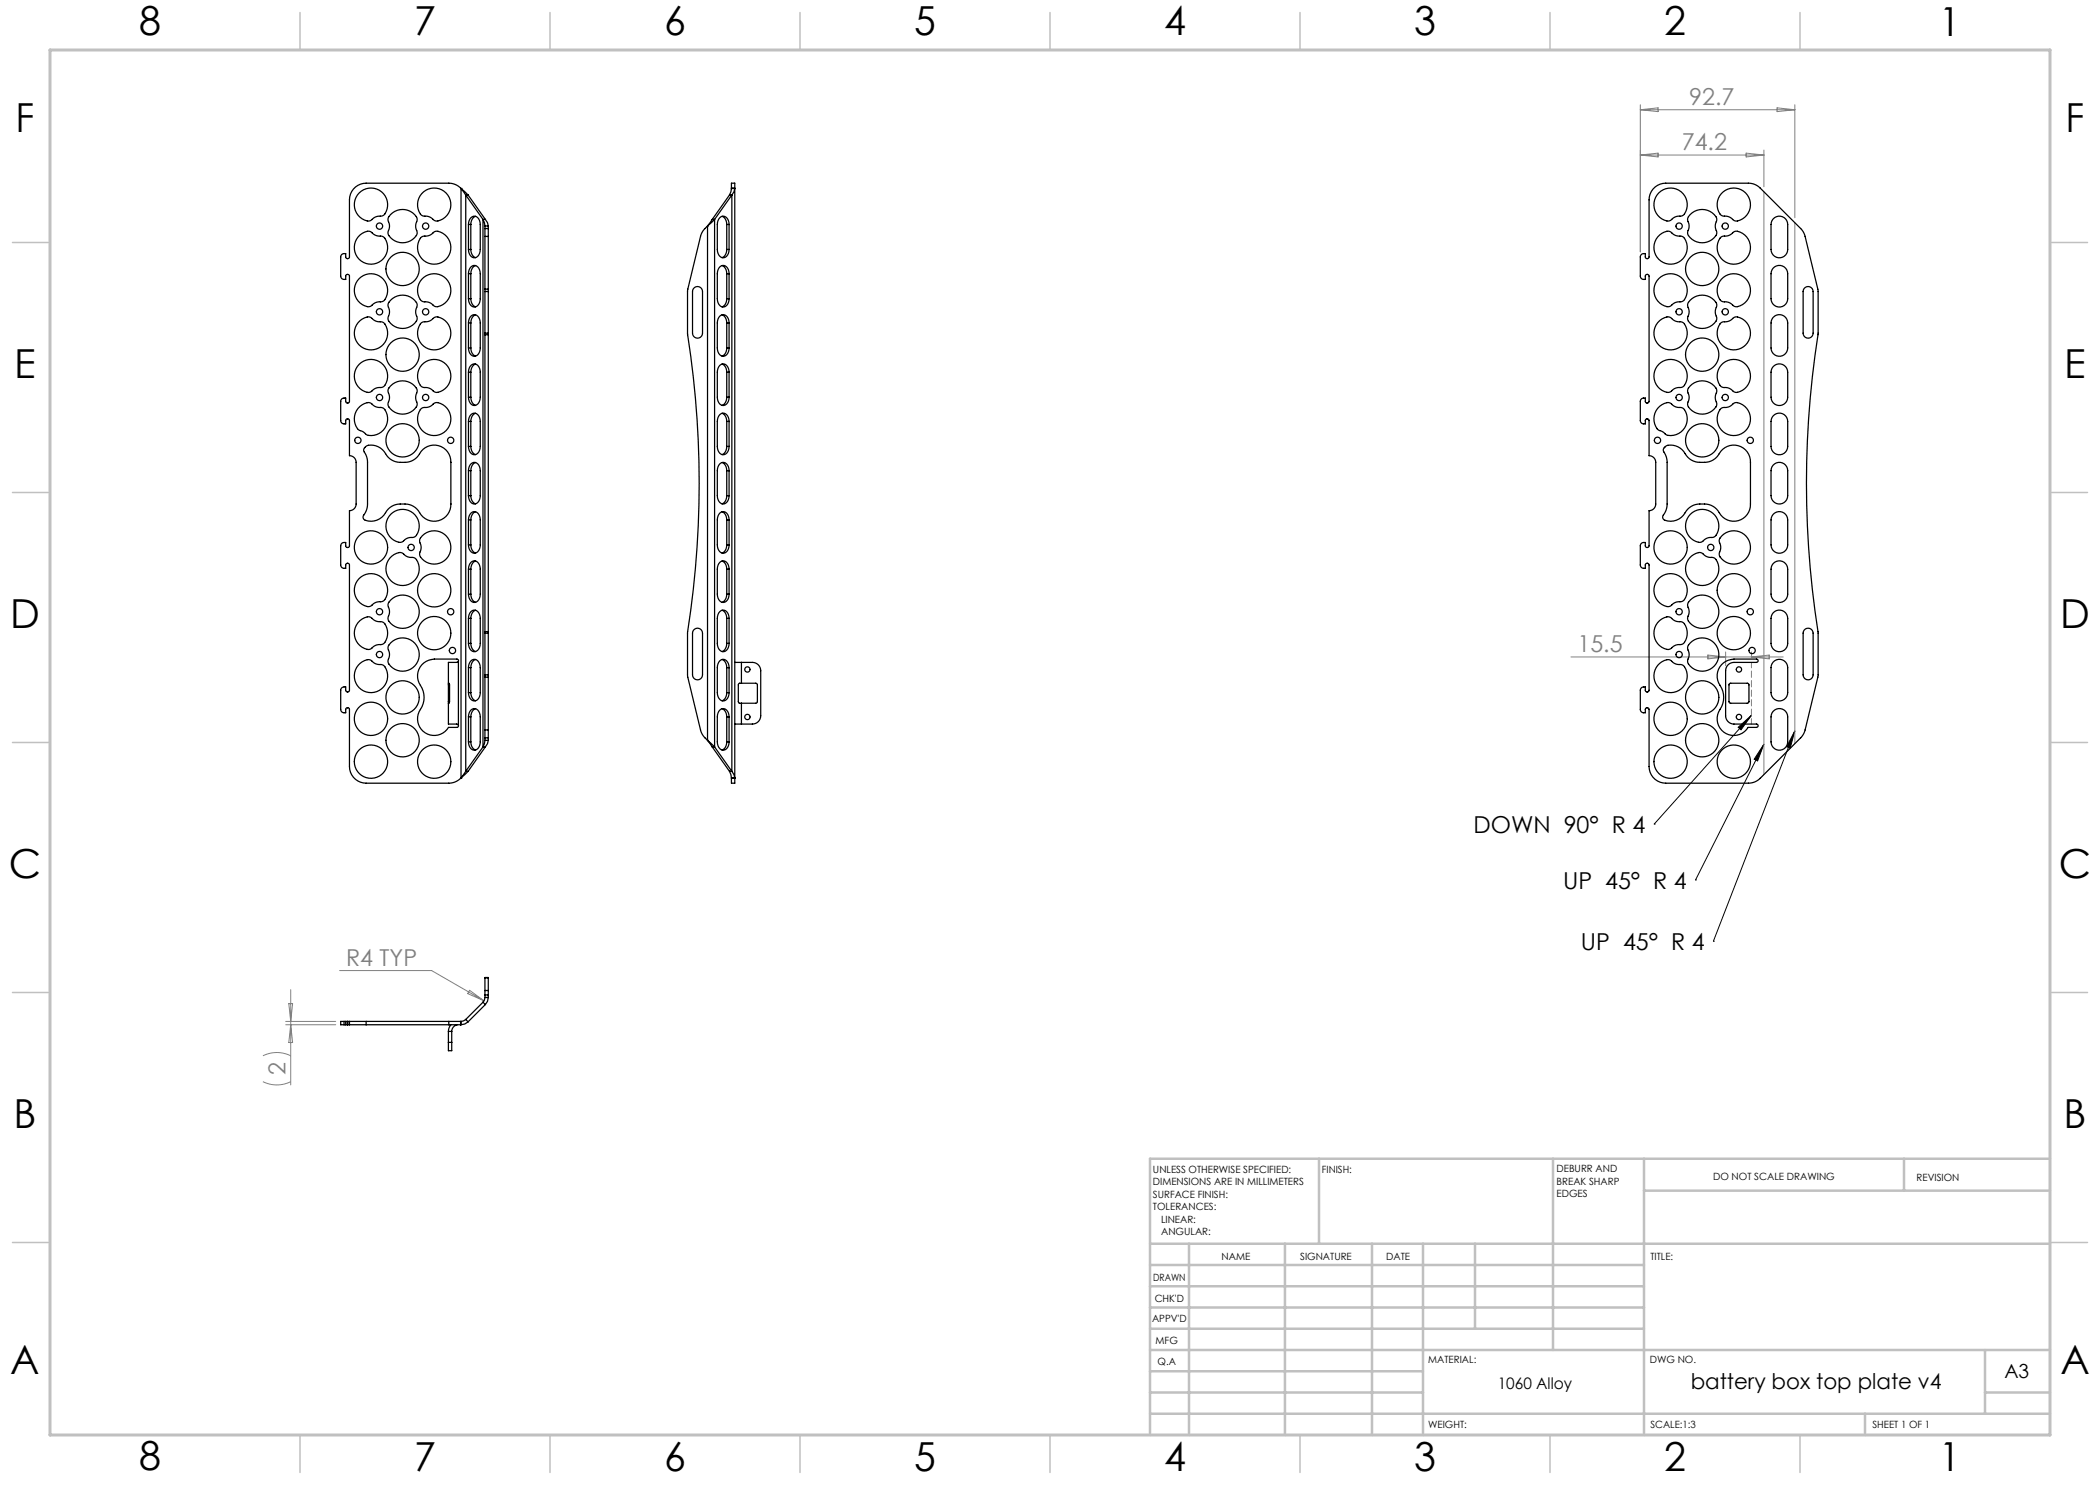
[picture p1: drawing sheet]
<svg xmlns="http://www.w3.org/2000/svg" width="420mm" height="297mm" viewBox="0 0 420 297" stroke-linecap="round" stroke-linejoin="round" font-family="sans-serif">
<path d="M347.6 145.5l2.7-2.4-2.1 2.9zM350.3 143.1l-19.5 21.7M352.8 148.8l-1.3 3.4-.7-.4zM352.8 148.8l-13.7 27.2M359 146.2l-1 3.4-.7-.2zM359 146.2l-16.3 42M330.8 164.8h.1M339.1 176h.1M342.7 188.2h.1" fill="none" stroke="#000" stroke-width=".2"/>
<g fill="none" stroke="#808080" stroke-width=".2">
<path d="M328.1 20.9v29.5M328.1 31h24.7M328.1 31l3.5-.4v.8zM328.1 21.9l3.5-.3v.7zM328.1 21.9h30.9M349.2 30.6l3.6 .4-3.6 .4zM352.8 30v7.4M352.8 38.4v116.5M355.4 21.6l3.6 .3-3.6 .4zM359 20.9v22.6M359 44.5v104.2M314.2 131.4h42.4"/>
<path d="M341.6 131l3.5 .4-3.5 .4zM345.1 130.4v2.7M350.3 130.4v1.1M350.3 131.4l3.5-.4v.8zM58.1 197.9v19.1M67.9 194.1h18.4l10.5 6.1M93.9 198.1l2.9 2.1-3.3-1.5zM52.6 216.3a6.2 6.2 0 0 0 5.5 0M52.6 211.2a6.2 6.2 0 0 1 5.5 0M57.1 205h10M57.1 204.3h10M57.8 200.7h.7l-.4 3.6z"/>
<path d="M58.1 205l.4 3.5h-.7z"/>
</g>
<path d="M350.3 144.8v-12.3" fill="none" stroke="#808080" stroke-width=".2" stroke-dasharray="1.3 .6" stroke-dashoffset=".2"/>
<path d="M410 231.8v55.2h-187.2" fill="none" stroke="#c0c0c0" stroke-width=".2"/>
<g fill="none" stroke="#c0c0c0" stroke-width=".5">
<path d="M263.8 231.8v17M310.6 231.8v38.2M328.8 231.8v55.2M328.8 238.1h81.2M380.8 231.8v6.3M410 231.8h-180v55.2M230 248.8h180M230 257.3h98.8M230 253h98.8M237.8 248.8v38.2M257 248.8v38.2M274.4 248.8v38.2"/>
<path d="M284.6 248.8v38.2M295 248.8v17M230 265.8h98.8M230 261.5h98.8M230 278.5h54.6M230 274.3h54.6M230 270h180M397 278.5h13M397 270v12.8M230 282.8h180M373 282.8v4.2"/>
</g>
<g fill="none" stroke="#c0c0c0" stroke-width=".3">
<path d="M60 2.5v7.5M110 2.5v7.5M160 2.5v7.5M210 2.5v7.5M260 2.5v7.5M310 2.5v7.5M360 2.5v7.5M2.5 48.5h7.5M410 48.5h7.5M2.5 98.5h7.5M410 98.5h7.5M2.5 148.5h7.5"/>
<path d="M410 148.5h7.5M2.5 198.5h7.5M410 198.5h7.5M2.5 248.5h7.5M410 248.5h7.5M60 287v7.5M110 287v7.5M160 287v7.5M210 287v7.5M260 287v7.5M310 287v7.5M360 287v7.5"/>
</g>
<path d="M10 10h400v277h-400z" fill="none" stroke="#c0c0c0" stroke-width=".6"/>
<path d="M347.6 145.5l2.7-2.4-2.1 2.9zM359 146.2l-1 3.4-.7-.2zM352.8 148.8l-1.3 3.4-.7-.4z" fill="#000"/>
<g fill="none" stroke="#000" stroke-width=".25">
<path d="M71.8 38.6a3.3 3.3 0 0 1 4.7-.1 3.3 3.3 0 0 1 .1 4.6 3.3 3.3 0 0 0-2.6 1.1 3.2 3.2 0 0 1-3-2.1 3.2 3.2 0 0 1 .8-3.5zM84.3 38.7a3.3 3.3 0 0 1 5.5 .7 3.3 3.3 0 0 1-2.7 4.8 3.3 3.3 0 0 0-2.6-1.1 3.1 3.1 0 0 1-.2-4.4zM92.2 37.7l.9 1.3M92.2 37.7l1.4 1.3M92.2 37.7a3.3 3.3 0 0 0-2.4-1.1h-16.6a3.3 3.3 0 0 0-3.3 3.4v11.4a.38 .38 0 0 1-.4 .3 .38 .38 0 0 1-.4-.3v-.7a.75 .75 0 0 0-1 .7v3.8a.74 .74 0 0 0 1 .7v-.7a.38 .38 0 0 1 .4-.3 .38 .38 0 0 1 .4 .3v25.1a.38 .38 0 0 1-.4 .3 .38 .38 0 0 1-.4-.3v-.7a.75 .75 0 0 0-1 .7v3.8a.74 .74 0 0 0 1 .7v-.7a.38 .38 0 0 1 .4-.3 .38 .38 0 0 1 .4 .3v7a1.33 1.33 0 0 1 1.3 1.4v8.3a1.33 1.33 0 0 1-1.3 1.3v7.1a.38 .38 0 0 1-.4 .3 .38 .38 0 0 1-.4-.3v-.7a.75 .75 0 0 0-1 .7v3.8a.74 .74 0 0 0 1 .7v-.7a.38 .38 0 0 1 .4-.3 .38 .38 0 0 1 .4 .3v25.1a.38 .38 0 0 1-.4 .3 .38 .38 0 0 1-.4-.3v-.7a.75 .75 0 0 0-1 .7v3.8a.74 .74 0 0 0 1 .7v-.7a.38 .38 0 0 1 .4-.3 .38 .38 0 0 1 .4 .3v11.4a3.3 3.3 0 0 0 3.3 3.3h16.6a3.3 3.3 0 0 0 2.4-1M92.2 37.7v117.9M92.2 37.7h.1M93.1 39v115.3M93.1 39l3.5 4.9M93.1 39h.5M93.6 39l3.5 4.9M145.9 39h.5"/>
<path d="M145.9 39l-3.5 4.9M146.3 37.7h.7l-.2 .7-.4 .6M146.3 37.7l-.4 1.3M146.3 37.6v-1h.7v1M146.3 37.6v.1M146.3 37.6h.7M146.4 39v115.3M146.4 39l-3.5 4.9M147 37.6v118.1M331 37.4a3.3 3.3 0 0 1 2.1-.8h16.6a3.3 3.3 0 0 1 2.3 1l8.1 8.1 .8 1.1 2.7 11.2v8.7a193.8 193.8 0 0 0 0 59.9v8.7l-2.7 11.1-.8 1.2-8.1 8.1a3.3 3.3 0 0 1-2.3 .9h-16.6a3.3 3.3 0 0 1-3.3-3.3v-11.4a.38 .38 0 0 0-.4-.3 .38 .38 0 0 0-.3 .3v.7a.75 .75 0 0 1-1-.7v-3.8a.74 .74 0 0 1 1-.7v.7a.38 .38 0 0 0 .3 .3 .38 .38 0 0 0 .4-.3v-25.1a.38 .38 0 0 0-.4-.3 .38 .38 0 0 0-.3 .3v.7a.75 .75 0 0 1-1-.7v-3.8a.74 .74 0 0 1 1-.7v.7a.38 .38 0 0 0 .3 .3 .38 .38 0 0 0 .4-.3v-7.1a1.33 1.33 0 0 0 1.3-1.3v-8.3a1.33 1.33 0 0 0-1.3-1.4v-7a.38 .38 0 0 0-.4-.3 .38 .38 0 0 0-.3 .3v.7a.75 .75 0 0 1-1-.7v-3.8a.74 .74 0 0 1 1-.7v.7a.38 .38 0 0 0 .3 .3 .38 .38 0 0 0 .4-.3v-25.1a.38 .38 0 0 0-.4-.3 .38 .38 0 0 0-.3 .3v.7a.75 .75 0 0 1-1-.7v-3.8a.74 .74 0 0 1 1-.7v.7a.38 .38 0 0 0 .3 .3 .38 .38 0 0 0 .4-.3v-11.4a3.3 3.3 0 0 1 1.2-2.6zM331.8 38.6a3.3 3.3 0 0 1 4.6-.1 3.3 3.3 0 0 1 .1 4.6 3.4 3.4 0 0 0-2.6 1.1 3.2 3.2 0 0 1-2.9-2.1 3.2 3.2 0 0 1 .8-3.5zM344.3 38.7a3.3 3.3 0 0 1 5.4 .7 3.3 3.3 0 0 1-2.7 4.8 3.4 3.4 0 0 0-2.6-1.1 3.1 3.1 0 0 1-.1-4.4z"/>
<path d="M71.8 55.7a3.3 3.3 0 0 1 4.7-.1 3.3 3.3 0 0 1 .1 4.7 3.4 3.4 0 0 0-2.6 1 3.2 3.2 0 0 1-3-2.1 3.2 3.2 0 0 1 .8-3.5zM72 47a1.81 1.81 0 0 1 2.2-.6l.1 .1a2.51 2.51 0 0 0 2.2 .8 1.89 1.89 0 0 1 1 1.9 3.3 3.3 0 0 1-4.5 3.4 3.3 3.3 0 0 1-1-5.6zM78.1 42.9a3.2 3.2 0 0 1 5.3 .9 3.3 3.3 0 0 0 0 2.8 3.2 3.2 0 0 1-2.9 2 3.2 3.2 0 0 1-2.9-2 3.4 3.4 0 0 0 0-2.8zM84.1 47.6l.4-.3a3.3 3.3 0 0 0 2.6-1 3.3 3.3 0 0 1 3 3.4 3.3 3.3 0 0 1-3.3 3.2 3.3 3.3 0 0 1-3.3-3.2 3.3 3.3 0 0 1 .6-2.1zM84.3 55.9a3.3 3.3 0 0 1 5.5 .6 3.3 3.3 0 0 1-2.7 4.8 3.4 3.4 0 0 0-2.6-1 3.1 3.1 0 0 1-.2-4.4zM93.7 44.9a1.23 1.23 0 0 1 .4-1.3 1.23 1.23 0 0 1 1.4-.1l.4 .6 .2 .8v5a1.23 1.23 0 0 1-.5 1.3 1.23 1.23 0 0 1-1.4 .1l-.4-.6-.1-.8M93.7 54.7a1.23 1.23 0 0 1 .4-1.3 1.23 1.23 0 0 1 1.4 0l.4 .6 .2 .7v5a1.23 1.23 0 0 1-.5 1.4 1.23 1.23 0 0 1-1.4 0l-.4-.6-.1-.8M93.7 44.9v5M93.7 54.7v5M93.7 49.9h.5M93.7 59.7h.5M93.7 54.7h.5"/>
<path d="M93.7 44.9h.5M94.2 49.9v.4a1.51 1.51 0 0 0 .9 1.2M94.2 59.7v.4a1.51 1.51 0 0 0 .9 1.3M94.2 44.9v5M94.2 54.7v5M95.1 53.1l-.2 .1a1.7 1.7 0 0 0-.7 1.5M95.1 43.3h-.2a1.7 1.7 0 0 0-.7 1.6M96.6 43.9l.4 1.3M96.6 43.9v105.5M96.6 43.9h.5M97 57.8v.5M97 45.7v1.6"/>
<path d="M97 45.2v.5M97 47.3v10.5M97 58.3v8.3M97 58.3h.7M97 57.8h.7M97 47.3h.7M97 45.7h.7M97 45.2h.7M97.1 43.9l.4 .6 .2 .7M97.7 57.8v.5M97.7 45.7v1.6M97.7 45.2v.5"/>
<path d="M97.7 47.3v10.5M97.7 58.3v8.3M138.7 57.7a1 1 0 0 1 1.1-.3 1 1 0 0 1 .7 .9v8.3a1 1 0 0 1-1 1 1 1 0 0 1-1-1v-8.3zM141.5 45.2l-.8 .9-.5 1-2.7 10.8v8.8a193.8 193.8 0 0 1 0 59.9v8.7l2.7 10.9 .5 1 .8 .9M141.5 45.2v102.9M141.5 45.2h.1M142.4 43.9l-.9 1.3M142.4 43.9h.5M142.9 43.9l-1.4 1.3M142.9 43.9v105.5M144.4 53.1l.2 .1a1.7 1.7 0 0 1 .7 1.5M144.4 43.3h.2a1.7 1.7 0 0 1 .7 1.6"/>
<path d="M145.3 59.7v.4a1.51 1.51 0 0 1-.9 1.3M145.3 49.9v.4a1.51 1.51 0 0 1-.9 1.2M145.3 49.9h.5M145.3 59.7h.5M145.3 54.7h.5M145.3 44.9h.5M145.3 44.9v5M145.3 54.7v5M145.8 44.9a1.23 1.23 0 0 0-.4-1.3 1.23 1.23 0 0 0-1.4-.1l-.4 .6-.1 .8v5a1.23 1.23 0 0 0 .4 1.3 1.23 1.23 0 0 0 1.4 .1l.4-.6 .1-.8M145.8 54.7a1.23 1.23 0 0 0-.4-1.3 1.23 1.23 0 0 0-1.4 0l-.4 .6-.1 .7v5a1.23 1.23 0 0 0 .4 1.4 1.23 1.23 0 0 0 1.4 0l.4-.6 .1-.8M145.8 44.9v5M145.8 54.7v5"/>
<path d="M331.8 55.7a3.3 3.3 0 0 1 4.6-.1 3.3 3.3 0 0 1 .1 4.7 3.3 3.3 0 0 0-2.6 1 3.2 3.2 0 0 1-2.9-2.1 3.2 3.2 0 0 1 .8-3.5zM331.9 47a1.81 1.81 0 0 1 2.2-.6l.1 .1a2.51 2.51 0 0 0 2.2 .8 1.89 1.89 0 0 1 1 1.9 3.3 3.3 0 0 1-4.5 3.4 3.3 3.3 0 0 1-1-5.6zM338 42.9a3.2 3.2 0 0 1 5.4 .9 3.4 3.4 0 0 0 0 2.8 3.2 3.2 0 0 1-3 2 3.2 3.2 0 0 1-2.9-2 3.4 3.4 0 0 0 0-2.8zM344.1 47.6l.3-.3a3.4 3.4 0 0 0 2.6-1 3.3 3.3 0 0 1 3.1 3.4 3.3 3.3 0 0 1-3.3 3.2 3.3 3.3 0 0 1-3.4-3.2 3.3 3.3 0 0 1 .7-2.1zM344.3 55.9a3.3 3.3 0 0 1 5.4 .6 3.3 3.3 0 0 1-2.7 4.8 3.3 3.3 0 0 0-2.6-1 3.1 3.1 0 0 1-.1-4.4zM354.6 43.8a1.67 1.67 0 0 1 1.9-.5 1.67 1.67 0 0 1 1 1.6v5a1.67 1.67 0 0 1-1.6 1.7 1.67 1.67 0 0 1-1.7-1.7v-5zM354.6 53.6a1.67 1.67 0 0 1 1.9-.4 1.67 1.67 0 0 1 1 1.5v5a1.67 1.67 0 0 1-1.6 1.7 1.67 1.67 0 0 1-1.7-1.7v-5zM361 57.5a1 1 0 0 1 1.6 .8v8.3a1 1 0 0 1-1 1 1 1 0 0 1-1-1v-8.3zM71.8 72.9a3.3 3.3 0 0 1 4.7-.1 3.3 3.3 0 0 1 .1 4.6 3.3 3.3 0 0 0-2.6 1 3.2 3.2 0 0 1-3-2 3.2 3.2 0 0 1 .8-3.5zM72 64.1a1.81 1.81 0 0 1 2.2-.6l.1 .1a2.51 2.51 0 0 0 2.2 .8 1.89 1.89 0 0 1 1 1.9 3.3 3.3 0 0 1-4.5 3.4 3.3 3.3 0 0 1-1-5.6zM78.1 77.2a3.2 3.2 0 0 1 5.3 .9 3.3 3.3 0 0 0 0 2.8 3.2 3.2 0 0 1-2.9 1.9 3.2 3.2 0 0 1-2.9-1.9 3.4 3.4 0 0 0 0-2.8zM78.1 60.1a3.2 3.2 0 0 1 5.3 .9 3.3 3.3 0 0 0 0 2.8 3.2 3.2 0 0 1-2.9 1.9 3.2 3.2 0 0 1-2.9-1.9 3.4 3.4 0 0 0 0-2.8z"/>
<path d="M84.1 64.7l.4-.2a3.4 3.4 0 0 0 2.6-1.1 3.3 3.3 0 0 1 3 3.4 3.3 3.3 0 0 1-3.3 3.2 3.3 3.3 0 0 1-3.3-3.1 3.3 3.3 0 0 1 .6-2.2zM84.3 73a3.3 3.3 0 0 1 5.5 .7 3.3 3.3 0 0 1-2.7 4.7 3.3 3.3 0 0 0-2.6-1 3.1 3.1 0 0 1-.2-4.4zM93.7 64.6a1.23 1.23 0 0 1 .4-1.3 1.23 1.23 0 0 1 1.4-.1l.4 .6 .2 .8v5a1.23 1.23 0 0 1-.5 1.3 1.23 1.23 0 0 1-1.4 .1l-.4-.6-.1-.8M93.7 74.4a1.23 1.23 0 0 1 .4-1.3 1.23 1.23 0 0 1 1.4 0l.4 .6 .2 .7v5a1.23 1.23 0 0 1-.5 1.4 1.23 1.23 0 0 1-1.4 0l-.4-.6-.1-.8M93.7 64.6v5M93.7 74.4v5M93.7 79.4h.5M93.7 74.4h.5M93.7 64.6h.5M93.7 69.6h.5M94.2 79.4v.4a1.51 1.51 0 0 0 .9 1.3M94.2 69.6v.4a1.51 1.51 0 0 0 .9 1.2"/>
<path d="M94.2 64.6v5M94.2 74.4v5M95.1 72.8l-.2 .1a1.7 1.7 0 0 0-.7 1.5M95.1 63h-.2a1.7 1.7 0 0 0-.7 1.6M97 66.6v.3M97 66.9v59.4M97 66.9h.7M97 66.6h.7M97.7 66.6v.3M97.7 66.9v59.4M144.4 72.8l.2 .1a1.7 1.7 0 0 1 .7 1.5M144.4 63h.2a1.7 1.7 0 0 1 .7 1.6"/>
<path d="M145.3 79.4v.4a1.51 1.51 0 0 1-.9 1.3M145.3 69.6v.4a1.51 1.51 0 0 1-.9 1.2M145.3 79.4h.5M145.3 74.4h.5M145.3 64.6h.5M145.3 69.6h.5M145.3 64.6v5M145.3 74.4v5M145.8 64.6a1.23 1.23 0 0 0-.4-1.3 1.23 1.23 0 0 0-1.4-.1l-.4 .6-.1 .8v5a1.23 1.23 0 0 0 .4 1.3 1.23 1.23 0 0 0 1.4 .1l.4-.6 .1-.8M145.8 74.4a1.23 1.23 0 0 0-.4-1.3 1.23 1.23 0 0 0-1.4 0l-.4 .6-.1 .7v5a1.23 1.23 0 0 0 .4 1.4 1.23 1.23 0 0 0 1.4 0l.4-.6 .1-.8M145.8 64.6v5M145.8 74.4v5"/>
<path d="M331.8 72.9a3.3 3.3 0 0 1 4.6-.1 3.3 3.3 0 0 1 .1 4.6 3.4 3.4 0 0 0-2.6 1 3.2 3.2 0 0 1-2.9-2 3.2 3.2 0 0 1 .8-3.5zM331.9 64.1a1.81 1.81 0 0 1 2.2-.6l.1 .1a2.51 2.51 0 0 0 2.2 .8 1.89 1.89 0 0 1 1 1.9 3.3 3.3 0 0 1-4.5 3.4 3.3 3.3 0 0 1-1-5.6zM338 77.2a3.2 3.2 0 0 1 5.4 .9 3.4 3.4 0 0 0 0 2.8 3.2 3.2 0 0 1-3 1.9 3.2 3.2 0 0 1-2.9-1.9 3.4 3.4 0 0 0 0-2.8zM338 60.1a3.2 3.2 0 0 1 5.4 .9 3.4 3.4 0 0 0 0 2.8 3.2 3.2 0 0 1-3 1.9 3.2 3.2 0 0 1-2.9-1.9 3.4 3.4 0 0 0 0-2.8zM344.2 64.6l.2-.1a3.3 3.3 0 0 0 2.6-1.1 3.3 3.3 0 0 1 3.1 3.4 3.3 3.3 0 0 1-3.3 3.2 3.3 3.3 0 0 1-3.4-3.1 3.1 3.1 0 0 1 .8-2.3zM344.3 73a3.3 3.3 0 0 1 5.4 .7 3.3 3.3 0 0 1-2.7 4.7 3.4 3.4 0 0 0-2.6-1 3.1 3.1 0 0 1-.1-4.4zM354.6 63.5a1.67 1.67 0 0 1 1.9-.5 1.67 1.67 0 0 1 1 1.6v5a1.67 1.67 0 0 1-1.6 1.7 1.67 1.67 0 0 1-1.7-1.7v-5zM354.6 73.3a1.67 1.67 0 0 1 1.9-.4 1.67 1.67 0 0 1 1 1.5v5a1.67 1.67 0 0 1-1.6 1.7 1.67 1.67 0 0 1-1.7-1.7v-5zM72 81.3a1.81 1.81 0 0 1 2.2-.6h.1a2.51 2.51 0 0 0 2.2 .8 1.89 1.89 0 0 1 1 2 3.1 3.1 0 0 1-4.4 3.3l-.5-.4-.8-.4a3.2 3.2 0 0 1 .2-4.7zM84.1 81.8l.4-.2a3.3 3.3 0 0 0 2.6-1 3.3 3.3 0 0 1 3 3.4 3.3 3.3 0 0 1-3.3 3.2 3.3 3.3 0 0 1-3.3-3.2 3.3 3.3 0 0 1 .6-2.2zM90.2 92.5a3.4 3.4 0 0 0-2.7-3.4 3.4 3.4 0 0 0-3.8 2 4.3 4.3 0 0 1-6.3 0 3.2 3.2 0 0 0-4.2-1.8l-.1 .1a.84 .84 0 0 0-.2 1 3.6 3.6 0 0 1 .6 2.1v8.3a4.5 4.5 0 0 1-.9 2.5l.1 .5a3 3 0 0 0 4.4-1.3 4.2 4.2 0 0 1 6.3-.7l.3 .4a3.4 3.4 0 0 0 3.8 2 3.4 3.4 0 0 0 2.7-3.4M90.2 92.5h.1"/>
<path d="M90.2 92.5v8.3M93.7 84.3a1.23 1.23 0 0 1 .4-1.3 1.23 1.23 0 0 1 1.4-.1l.4 .6 .2 .8v5a1.23 1.23 0 0 1-.5 1.3 1.23 1.23 0 0 1-1.4 .1l-.4-.6-.1-.8M93.7 94.1a1.23 1.23 0 0 1 .4-1.3 1.23 1.23 0 0 1 1.4 0l.4 .6 .2 .7v5a1.23 1.23 0 0 1-.5 1.4 1.23 1.23 0 0 1-1.4 0l-.4-.6-.1-.8M93.7 84.3v5M93.7 94.1v5M93.7 89.3h.5M93.7 84.3h.5M93.7 99.1h.5M93.7 94.1h.5M94.2 89.3v.4a1.51 1.51 0 0 0 .9 1.2M94.2 99.1v.4a1.51 1.51 0 0 0 .9 1.3M94.2 84.3v5"/>
<path d="M94.2 94.1v5M95.1 82.7h-.2a1.7 1.7 0 0 0-.7 1.6M95.1 92.5l-.2 .1a1.7 1.7 0 0 0-.7 1.5M144.4 92.5l.2 .1a1.7 1.7 0 0 1 .7 1.5M144.4 82.7h.2a1.7 1.7 0 0 1 .7 1.6M145.3 99.1v.4a1.51 1.51 0 0 1-.9 1.3M145.3 89.3v.4a1.51 1.51 0 0 1-.9 1.2M145.3 89.3h.5M145.3 84.3h.5M145.3 99.1h.5M145.3 94.1h.5M145.3 84.3v5"/>
<path d="M145.3 94.1v5M145.8 84.3a1.23 1.23 0 0 0-.4-1.3 1.23 1.23 0 0 0-1.4-.1l-.4 .6-.1 .8v5a1.23 1.23 0 0 0 .4 1.3 1.23 1.23 0 0 0 1.4 .1l.4-.6 .1-.8M145.8 94.1a1.23 1.23 0 0 0-.4-1.3 1.23 1.23 0 0 0-1.4 0l-.4 .6-.1 .7v5a1.23 1.23 0 0 0 .4 1.4 1.23 1.23 0 0 0 1.4 0l.4-.6 .1-.8M145.8 84.3v5M145.8 94.1v5M331.9 81.3a1.81 1.81 0 0 1 2.2-.6h.1a2.51 2.51 0 0 0 2.2 .8 1.9 1.9 0 0 1 1 2 3.1 3.1 0 0 1-4.3 3.3l-.6-.4-.8-.4a3.2 3.2 0 0 1 .2-4.7zM344.1 81.8l.3-.2a3.4 3.4 0 0 0 2.6-1 3.3 3.3 0 0 1 3.1 3.4 3.3 3.3 0 0 1-3.3 3.2 3.3 3.3 0 0 1-3.4-3.2 3.3 3.3 0 0 1 .7-2.2zM350.1 92.5a3.4 3.4 0 0 0-2.7-3.4 3.4 3.4 0 0 0-3.8 2 4.3 4.3 0 0 1-6.3 0 3.2 3.2 0 0 0-4.2-1.8l-.1 .1a.84 .84 0 0 0-.2 1 3.6 3.6 0 0 1 .6 2.1v8.3a4.5 4.5 0 0 1-.9 2.5l.1 .5a3 3 0 0 0 4.4-1.3 4.2 4.2 0 0 1 6.3-.7l.3 .4a3.4 3.4 0 0 0 3.8 2 3.4 3.4 0 0 0 2.7-3.4M350.1 92.5h.1M350.1 92.5v8.3M354.6 83.2a1.67 1.67 0 0 1 1.9-.5 1.67 1.67 0 0 1 1 1.6v5a1.67 1.67 0 0 1-1.6 1.7 1.67 1.67 0 0 1-1.7-1.7v-5zM354.6 93a1.67 1.67 0 0 1 1.9-.4 1.67 1.67 0 0 1 1 1.5v5a1.67 1.67 0 0 1-1.6 1.7 1.67 1.67 0 0 1-1.7-1.7v-5z"/>
<path d="M71.8 115.7a3.3 3.3 0 0 1 4.7-.1 3.3 3.3 0 0 1 .1 4.7 3.4 3.4 0 0 0-2.6 1 3.2 3.2 0 0 1-3-2.1 3.2 3.2 0 0 1 .8-3.5zM78.2 102.9a3.3 3.3 0 0 1 4.6-.1 3.3 3.3 0 0 1 .1 4.6 3.4 3.4 0 0 0-2.6 1 3.2 3.2 0 0 1-2.9-2 3.2 3.2 0 0 1 .8-3.5zM78.3 111.3a1.81 1.81 0 0 1 2.2-.6h.1a2.5 2.5 0 0 0 2.2 .8 1.89 1.89 0 0 1 1 2 3.3 3.3 0 0 1-4.5 3.4 3.3 3.3 0 0 1-1-5.6zM84.4 107.2a3.3 3.3 0 0 1 5 .1 3.3 3.3 0 0 1-.7 4.9 3.3 3.3 0 0 1-4.8-1.2v-.1a3.4 3.4 0 0 0 0-2.8zM90.2 100.8h.1M93.7 104a1.23 1.23 0 0 1 .4-1.3 1.23 1.23 0 0 1 1.4-.1l.4 .6 .2 .8v5a1.23 1.23 0 0 1-.5 1.3 1.23 1.23 0 0 1-1.4 .1l-.4-.6-.1-.8M93.7 113.8a1.23 1.23 0 0 1 .4-1.3 1.23 1.23 0 0 1 1.4 0l.4 .6 .2 .7v5a1.23 1.23 0 0 1-.5 1.4 1.23 1.23 0 0 1-1.4 0l-.4-.6-.1-.8M93.7 104v5M93.7 113.8v5M93.7 118.8h.5M93.7 113.8h.5M93.7 104h.5"/>
<path d="M93.7 109h.5M94.2 118.8v.4a1.51 1.51 0 0 0 .9 1.3M94.2 109v.4a1.51 1.51 0 0 0 .9 1.2M94.2 104v5M94.2 113.8v5M95.1 112.2l-.2 .1a1.7 1.7 0 0 0-.7 1.5M95.1 102.4h-.2a1.7 1.7 0 0 0-.7 1.6M144.4 112.2l.2 .1a1.7 1.7 0 0 1 .7 1.5M144.4 102.4h.2a1.7 1.7 0 0 1 .7 1.6M145.3 118.8v.4a1.51 1.51 0 0 1-.9 1.3M145.3 109v.4a1.51 1.51 0 0 1-.9 1.2M145.3 118.8h.5"/>
<path d="M145.3 113.8h.5M145.3 104h.5M145.3 109h.5M145.3 104v5M145.3 113.8v5M145.8 104a1.23 1.23 0 0 0-.4-1.3 1.23 1.23 0 0 0-1.4-.1l-.4 .6-.1 .8v5a1.23 1.23 0 0 0 .4 1.3 1.23 1.23 0 0 0 1.4 .1l.4-.6 .1-.8M145.8 113.8a1.23 1.23 0 0 0-.4-1.3 1.23 1.23 0 0 0-1.4 0l-.4 .6-.1 .7v5a1.23 1.23 0 0 0 .4 1.4 1.23 1.23 0 0 0 1.4 0l.4-.6 .1-.8M145.8 104v5M145.8 113.8v5M331.8 115.7a3.3 3.3 0 0 1 4.6-.1 3.3 3.3 0 0 1 .1 4.7 3.3 3.3 0 0 0-2.6 1 3.2 3.2 0 0 1-2.9-2.1 3.2 3.2 0 0 1 .8-3.5zM338.1 102.9a3.3 3.3 0 0 1 4.6-.1 3.3 3.3 0 0 1 .1 4.6 3.3 3.3 0 0 0-2.6 1 3.2 3.2 0 0 1-2.9-2 3.2 3.2 0 0 1 .8-3.5zM338.3 111.3a1.81 1.81 0 0 1 2.2-.6h.1a2.51 2.51 0 0 0 2.1 .8 1.89 1.89 0 0 1 1.1 2 3.3 3.3 0 0 1-4.6 3.4 3.3 3.3 0 0 1-.9-5.6z"/>
<path d="M344.4 107.2a3.3 3.3 0 0 1 4.9 .1 3.3 3.3 0 0 1-.6 4.9 3.3 3.3 0 0 1-4.8-1.2l-.1-.1a3.4 3.4 0 0 0 0-2.8zM350.1 100.8h.1M354.6 102.9a1.67 1.67 0 0 1 1.9-.5 1.67 1.67 0 0 1 1 1.6v5a1.67 1.67 0 0 1-1.6 1.7 1.67 1.67 0 0 1-1.7-1.7v-5zM354.6 112.7a1.67 1.67 0 0 1 1.9-.4 1.67 1.67 0 0 1 1 1.5v5a1.67 1.67 0 0 1-1.6 1.7 1.67 1.67 0 0 1-1.7-1.7v-5zM72 124.1a1.91 1.91 0 0 1 2.1-.7l.2 .2a2.51 2.51 0 0 0 2.2 .8 1.82 1.82 0 0 1 1 1.7 2.74 2.74 0 0 1-.9 2.7 3.3 3.3 0 0 0-2.6 1.1 3.2 3.2 0 0 1-3-2.2 3.2 3.2 0 0 1 1-3.6zM72 132.7a1.81 1.81 0 0 1 2.2-.6l.1 .1a2.51 2.51 0 0 0 2.2 .8 1.89 1.89 0 0 1 1 1.9 3.3 3.3 0 0 1-4.5 3.4 3.3 3.3 0 0 1-1-5.6zM78.1 120a3.3 3.3 0 0 1 5 .1 3.3 3.3 0 0 1-.7 4.9 3.3 3.3 0 0 1-4.8-1.1v-.2a3.4 3.4 0 0 0 0-2.8zM78.1 128.6a3.3 3.3 0 0 1 5 .1 3.3 3.3 0 0 1-.7 4.9 3.3 3.3 0 0 1-4.8-1.2v-.1a3.4 3.4 0 0 0 0-2.8zM89.7 136.6l.2 .4v3.3l-.2 .3M89.7 136.6v.4M89.7 137v3.3M89.7 137h.2"/>
<path d="M91.7 132.3l-.1-.3-.2-.2h-4.5a3.5 3.5 0 0 0-3.1 2.1 3.5 3.5 0 0 0 .6 3.7 4.5 4.5 0 0 1-.6 4.8 3.3 3.3 0 0 0 1.5 4.3 3.3 3.3 0 0 0 4.4-1.2h1.8l.1-.2 .1-.3M91.7 132.3l-.4 .2h-1.6v4.1M91.7 132.3v12.7M93.7 123.7a1.23 1.23 0 0 1 .4-1.3 1.23 1.23 0 0 1 1.4-.1l.4 .6 .2 .8v5a1.23 1.23 0 0 1-.5 1.3 1.23 1.23 0 0 1-1.4 .1l-.4-.6-.1-.8M93.7 133.5a1.23 1.23 0 0 1 .4-1.3 1.23 1.23 0 0 1 1.4 0l.4 .6 .2 .7v5a1.23 1.23 0 0 1-.5 1.4 1.23 1.23 0 0 1-1.4 0l-.4-.6-.1-.8M93.7 123.7v5M93.7 133.5v5M93.7 138.5h.5M93.7 133.5h.5M93.7 128.7h.5M93.7 123.7h.5M94.2 138.5v.4a1.51 1.51 0 0 0 .9 1.3"/>
<path d="M94.2 128.7v.4a1.51 1.51 0 0 0 .9 1.2M94.2 123.7v5M94.2 133.5v5M95.1 131.9l-.2 .1a1.7 1.7 0 0 0-.7 1.5M95.1 122l-.2 .1a1.7 1.7 0 0 0-.7 1.6M97 126.3v.3M97 135v.4M97 126.6h.7M97 126.3h.7M97 135h.7M97 126.6v8.4M97 135.4v10.6"/>
<path d="M97 135.4h.7M97.7 126.3v.3M97.7 135v.4M97.7 126.6v8.4M97.7 135.4v10.6M138.7 126a1 1 0 0 1 1.1-.3 1 1 0 0 1 .7 .9v8.4a1 1 0 0 1-1 1 1 1 0 0 1-1-1v-8.4zM144.4 131.9l.2 .1a1.7 1.7 0 0 1 .7 1.5M144.4 122l.2 .1a1.7 1.7 0 0 1 .7 1.6M145.3 138.5v.4a1.51 1.51 0 0 1-.9 1.3M145.3 128.7v.4a1.51 1.51 0 0 1-.9 1.2M145.3 138.5h.5M145.3 133.5h.5"/>
<path d="M145.3 128.7h.5M145.3 123.7h.5M145.3 123.7v5M145.3 133.5v5M145.8 123.7a1.23 1.23 0 0 0-.4-1.3 1.23 1.23 0 0 0-1.4-.1l-.4 .6-.1 .8v5a1.23 1.23 0 0 0 .4 1.3 1.23 1.23 0 0 0 1.4 .1l.4-.6 .1-.8M145.8 133.5a1.23 1.23 0 0 0-.4-1.3 1.23 1.23 0 0 0-1.4 0l-.4 .6-.1 .7v5a1.23 1.23 0 0 0 .4 1.4 1.23 1.23 0 0 0 1.4 0l.4-.6 .1-.8M145.8 123.7v5M145.8 133.5v5M147 132.5h1.3M148.3 136.6l-.5 .1-.1 .3v3.3l.1 .3h.5M148.3 136.6l2.9 .1 .3 .3-.1 3.5-3.1 .1M148.3 132.5h2.2a1.67 1.67 0 0 1 1.6 1.6v9a1.67 1.67 0 0 1-1.6 1.7h-2.2"/>
<path d="M148.3 132.5v4.1M331.9 124.1a1.91 1.91 0 0 1 2.1-.7l.2 .2a2.51 2.51 0 0 0 2.2 .8 1.82 1.82 0 0 1 1 1.7 2.74 2.74 0 0 1-.9 2.7 3.3 3.3 0 0 0-2.6 1.1 3.2 3.2 0 0 1-3-2.2 3.2 3.2 0 0 1 1-3.6zM331.9 132.7a1.81 1.81 0 0 1 2.2-.6l.1 .1a2.51 2.51 0 0 0 2.2 .8 1.89 1.89 0 0 1 1 1.9 3.3 3.3 0 0 1-4.5 3.4 3.3 3.3 0 0 1-1-5.6zM338 120a3.3 3.3 0 0 1 5 .1 3.3 3.3 0 0 1-.7 4.9 3.3 3.3 0 0 1-4.8-1.1v-.2a3.4 3.4 0 0 0 0-2.8zM338 128.6a3.3 3.3 0 0 1 5 .1 3.3 3.3 0 0 1-.7 4.9 3.3 3.3 0 0 1-4.8-1.2v-.1a3.4 3.4 0 0 0 0-2.8zM344.3 132.9a3.6 3.6 0 0 1 2.5-1.1h4.5a.33 .33 0 0 1 .3 .3 .33 .33 0 0 1-.3 .4h-4.5a1.67 1.67 0 0 0-1.7 1.6v9a1.67 1.67 0 0 0 1.7 1.7h4.5a.33 .33 0 0 1 .3 .3 .33 .33 0 0 1-.3 .4h-1.7a3.4 3.4 0 0 1-4.9 .9 3.4 3.4 0 0 1-.4-5.1 4.6 4.6 0 0 0-.6-4.7 3.3 3.3 0 0 1 .6-3.7zM345.9 136.7h3.8v3.8h-3.8zM354.6 122.6a1.67 1.67 0 0 1 1.9-.5 1.67 1.67 0 0 1 1 1.6v5a1.67 1.67 0 0 1-1.6 1.6 1.67 1.67 0 0 1-1.7-1.6v-5zM354.6 132.4a1.67 1.67 0 0 1 1.9-.4 1.67 1.67 0 0 1 1 1.5v5a1.67 1.67 0 0 1-1.6 1.7 1.67 1.67 0 0 1-1.7-1.7v-5zM361 125.8a1 1 0 0 1 1.6 .8v8.4a1 1 0 0 1-1 1 1 1 0 0 1-1-1v-8.4zM89.7 140.6v4.2h1.6l.4 .2M89.7 140.3v.3"/>
<path d="M89.7 140.3h.2M92.2 155.6h.1M93.1 154.3l-.9 1.3M93.1 154.3h.5M93.6 154.3l-1.4 1.3M93.7 143.4a1.23 1.23 0 0 1 .4-1.4 1.23 1.23 0 0 1 1.4 0l.4 .6 .2 .8v5a1.23 1.23 0 0 1-.5 1.3 1.23 1.23 0 0 1-1.4 0l-.4-.5-.1-.8M93.7 143.4v5M93.7 148.4h.5M93.7 143.4h.5M94.2 148.4v.4a1.51 1.51 0 0 0 .9 1.2M94.2 143.4v5M95.1 141.7l-.2 .1a1.7 1.7 0 0 0-.7 1.6"/>
<path d="M96.6 149.4h.5M96.6 149.4l-3.5 4.9M97 146v1.6M97 148.1l-.4 1.3M97 147.6v.5M97 146h.7M97 147.6h.7M97 148.1h.7M97.1 149.4l-3.5 4.9M97.7 146v1.6M97.7 148.1l-.2 .6-.4 .7M97.7 147.6v.5"/>
<path d="M141.5 148.1l.9 1.3M141.5 148.1l1.4 1.3M141.5 148.1h.1M142.4 149.4h.5M142.4 149.4l3.5 4.9M142.9 149.4l3.5 4.9M144.4 141.7l.2 .1a1.7 1.7 0 0 1 .7 1.6M145.3 148.4v.4a1.51 1.51 0 0 1-.9 1.2M145.3 148.4h.5M145.3 143.4h.5M145.3 143.4v5M145.8 143.4a1.23 1.23 0 0 0-.4-1.4 1.23 1.23 0 0 0-1.4 0l-.4 .6-.1 .8v5a1.23 1.23 0 0 0 .4 1.3 1.23 1.23 0 0 0 1.4 0l.4-.5 .1-.8"/>
<path d="M145.8 143.4v5M145.9 154.3l.4 1.3M145.9 154.3h.5M146.3 155.7v.9h.7v-.9M146.3 155.7h.7M146.3 155.6v.1M146.4 154.3l.4 .6 .2 .7h-.7M147 144.8h1.3M148.3 140.6v4.2M354.6 142.3a1.67 1.67 0 0 1 1.9-.5 1.67 1.67 0 0 1 1 1.6v5a1.67 1.67 0 0 1-1.6 1.6 1.67 1.67 0 0 1-1.7-1.6v-5zM97 199.5l-.1 .5-.3 .4M97 198.1v.9"/>
<path d="M97 195.6h.7M97 195.6v2.5M97 199v.5M97 199.5h.7M97 199h.7M97 198.1h.7M97.7 199.5l-.2 .8-.4 .6M97.7 198.1v.9M97.7 195.6v2.5M97.7 199v.5M68.8 204.3h-.7v.7h.7M68.8 204.3h.3"/>
<path d="M68.8 205h.3M68.8 204.3v.7M69.1 204.3h.4M69.1 205h.4M69.1 204.3v.7M69.5 204.3h.1M69.5 205h.1M69.5 204.3v.7M69.6 204.3h.3M69.6 205h.3M69.6 204.3v.7M69.9 204.3h3.3"/>
<path d="M69.9 205h3.3M69.9 204.3v.7M73.2 204.3v.7M73.2 204.3h16.6M73.2 205h16.6M89.7 208.5v1.6h.6v-1.6M89.7 206.3v2.2M89.7 206.3h.6M89.7 208.5h.6M89.8 204.3h2.3M89.8 205h2.3M89.8 204.3v.7"/>
<path d="M90.2 205l-.4 .6-.1 .7M90.3 206.3v2.2M91.4 205a1.33 1.33 0 0 0-1.1 1.3M92.1 204.3h.1M92.1 205h.1M92.1 204.3v.7M92.2 204.3v.7M93.1 203.9l-.4 .3-.5 .1M93.1 203.9l.5 .5M93.6 204.4l-.6 .4-.8 .2M96.6 200.4l.5 .5M96.6 200.4l-3.5 3.5"/>
<path d="M97.1 200.9l-3.5 3.5"/>
<circle cx="75.9" cy="45.2" r=".63"/>
<circle cx="80.5" cy="53.8" r="3.3"/>
<circle cx="85.1" cy="45.2" r=".63"/>
<circle cx="335.8" cy="45.2" r=".63"/>
<circle cx="340.4" cy="53.8" r="3.3"/>
<circle cx="345.1" cy="45.2" r=".63"/>
<circle cx="75.9" cy="62.4" r=".63"/>
<circle cx="75.9" cy="79.5" r=".63"/>
<circle cx="80.5" cy="70.9" r="3.3"/>
<circle cx="85.1" cy="62.4" r=".63"/>
<circle cx="85.1" cy="79.5" r=".63"/>
<circle cx="335.8" cy="79.5" r=".63"/>
<circle cx="335.8" cy="62.4" r=".63"/>
<circle cx="340.4" cy="70.9" r="3.3"/>
<circle cx="345.1" cy="79.5" r=".63"/>
<circle cx="345.1" cy="62.4" r=".63"/>
<circle cx="71.6" cy="88.1" r=".63"/>
<circle cx="80.5" cy="88.1" r="3.3"/>
<circle cx="90.1" cy="88.1" r=".63"/>
<circle cx="331.5" cy="88.1" r=".63"/>
<circle cx="340.4" cy="88.1" r="3.3"/>
<circle cx="350.1" cy="88.1" r=".63"/>
<circle cx="74.2" cy="109.5" r="3.3"/>
<circle cx="82.2" cy="109.5" r=".63"/>
<circle cx="86.8" cy="118.1" r="3.3"/>
<circle cx="334.1" cy="109.5" r="3.3"/>
<circle cx="342.1" cy="109.5" r=".63"/>
<circle cx="346.8" cy="118.1" r="3.3"/>
<circle cx="75.9" cy="122.3" r=".63"/>
<circle cx="75.9" cy="130.9" r=".63"/>
<circle cx="80.5" cy="139.5" r="3.3"/>
<circle cx="86.8" cy="126.6" r="3.3"/>
<circle cx="90.1" cy="122.3" r=".63"/>
<circle cx="90.5" cy="130.1" r=".63"/>
<circle cx="149.5" cy="133.9" r=".53"/>
<circle cx="335.8" cy="130.9" r=".63"/>
<circle cx="335.8" cy="122.3" r=".63"/>
<circle cx="340.4" cy="139.5" r="3.3"/>
<circle cx="346.8" cy="126.6" r="3.3"/>
<circle cx="347.8" cy="133.9" r=".53"/>
<circle cx="350.1" cy="122.3" r=".63"/>
<circle cx="350.4" cy="130.1" r=".63"/>
<circle cx="74.2" cy="152.3" r="3.3"/>
<circle cx="74.2" cy="143.8" r="3.3"/>
<circle cx="80.5" cy="148" r="3.3"/>
<circle cx="86.8" cy="152.3" r="3.3"/>
<circle cx="149.5" cy="143.4" r=".53"/>
<circle cx="334.1" cy="152.3" r="3.3"/>
<circle cx="334.1" cy="143.8" r="3.3"/>
<circle cx="340.4" cy="148" r="3.3"/>
<circle cx="346.8" cy="152.3" r="3.3"/>
<circle cx="347.8" cy="143.4" r=".53"/>
</g>
<g font-size="8">
<text x="27.8" y="7">8</text>
<text x="82.8" y="7.1">7</text>
<text x="132.8" y="7.1">6</text>
<text x="182.8" y="7.1">5</text>
<text x="232.8" y="7.1">4</text>
<text x="282.8" y="7.1">3</text>
<text x="332.8" y="7.1">2</text>
<text x="387.8" y="7.1">1</text>
<text x="3.1" y="26.4">F</text>
<text x="413.1" y="26.3">F</text>
<text x="2.9" y="75.6">E</text>
<text x="412.9" y="75.6">E</text>
<text x="2" y="125.6">D</text>
<text x="412" y="125.6">D</text>
<text x="1.8" y="175.6">C</text>
<text x="411.8" y="175.6">C</text>
<text x="2.7" y="225.6">B</text>
<text x="412.7" y="225.6">B</text>
<text x="2.1" y="274.9">A</text>
<text x="412.1" y="274.8">A</text>
<text x="27.8" y="294">8</text>
<text x="82.8" y="294.1">7</text>
<text x="132.8" y="294.1">6</text>
<text x="182.8" y="294.1">5</text>
<text x="232.8" y="294.1">4</text>
<text x="282.8" y="294.1">3</text>
<text x="332.8" y="294.1">2</text>
<text x="387.8" y="294.1">1</text>
</g>
<g font-size="4.7" fill="#808080">
<text x="337.9" y="20.9">92.7</text>
<text x="336.4" y="30">74.2</text>
<text x="315.5" y="130.4">15.5</text>
<text x="69.2" y="193.1">R4 TYP</text>
<text x="57.1" y="215" transform="rotate(-90 57.1 215)">2</text>
</g>
<g font-size="4.7">
<text x="294.7" y="166.5">DOWN 90° R 4</text>
<text x="312.6" y="177.7">UP 45° R 4</text>
<text x="316.2" y="190">UP 45° R 4</text>
</g>
<text font-size="4.3" x="338.1" y="277.8">battery box top plate v4</text>
<text font-size="3.9" x="400.9" y="275.5">A3</text>
<text font-size="3.2" x="299.5" y="277.9">1060 Alloy</text>
<g font-size="2">
<text x="230.6" y="234.6">UNLESS OTHERWISE SPECIFIED:</text>
<text x="230.6" y="237.1">DIMENSIONS ARE IN MILLIMETERS</text>
<text x="230.6" y="239.6">SURFACE FINISH:</text>
<text x="264.4" y="234.6">FINISH:</text>
<text x="311.3" y="234.5">DEBURR AND</text>
<text x="311.3" y="237">BREAK SHARP</text>
<text x="311.3" y="239.5">EDGES</text>
<text x="342.6" y="236">DO NOT SCALE DRAWING</text>
<text x="383.3" y="236.2">REVISION</text>
<text x="230.6" y="242.1">TOLERANCES:</text>
<text x="232.2" y="244.6">LINEAR:</text>
<text x="232.2" y="247.1">ANGULAR:</text>
<text x="244.3" y="252">NAME</text>
<text x="260" y="251.9">SIGNATURE</text>
<text x="277.2" y="251.9">DATE</text>
<text x="330.1" y="251.9">TITLE:</text>
<text x="230.6" y="256.1">DRAWN</text>
<text x="230.9" y="260.3">CHK'D</text>
<text x="230.4" y="264.4">APPV'D</text>
<text x="231.1" y="268.8">MFG</text>
<text x="231.5" y="273">Q.A</text>
<text x="285.6" y="272.5">MATERIAL:</text>
<text x="330" y="272.5">DWG NO.</text>
<text x="285.6" y="285.5">WEIGHT:</text>
<text x="330.1" y="285.6">SCALE:1:3</text>
<text x="374.5" y="285.6">SHEET 1 OF 1</text>
</g>
</svg>
